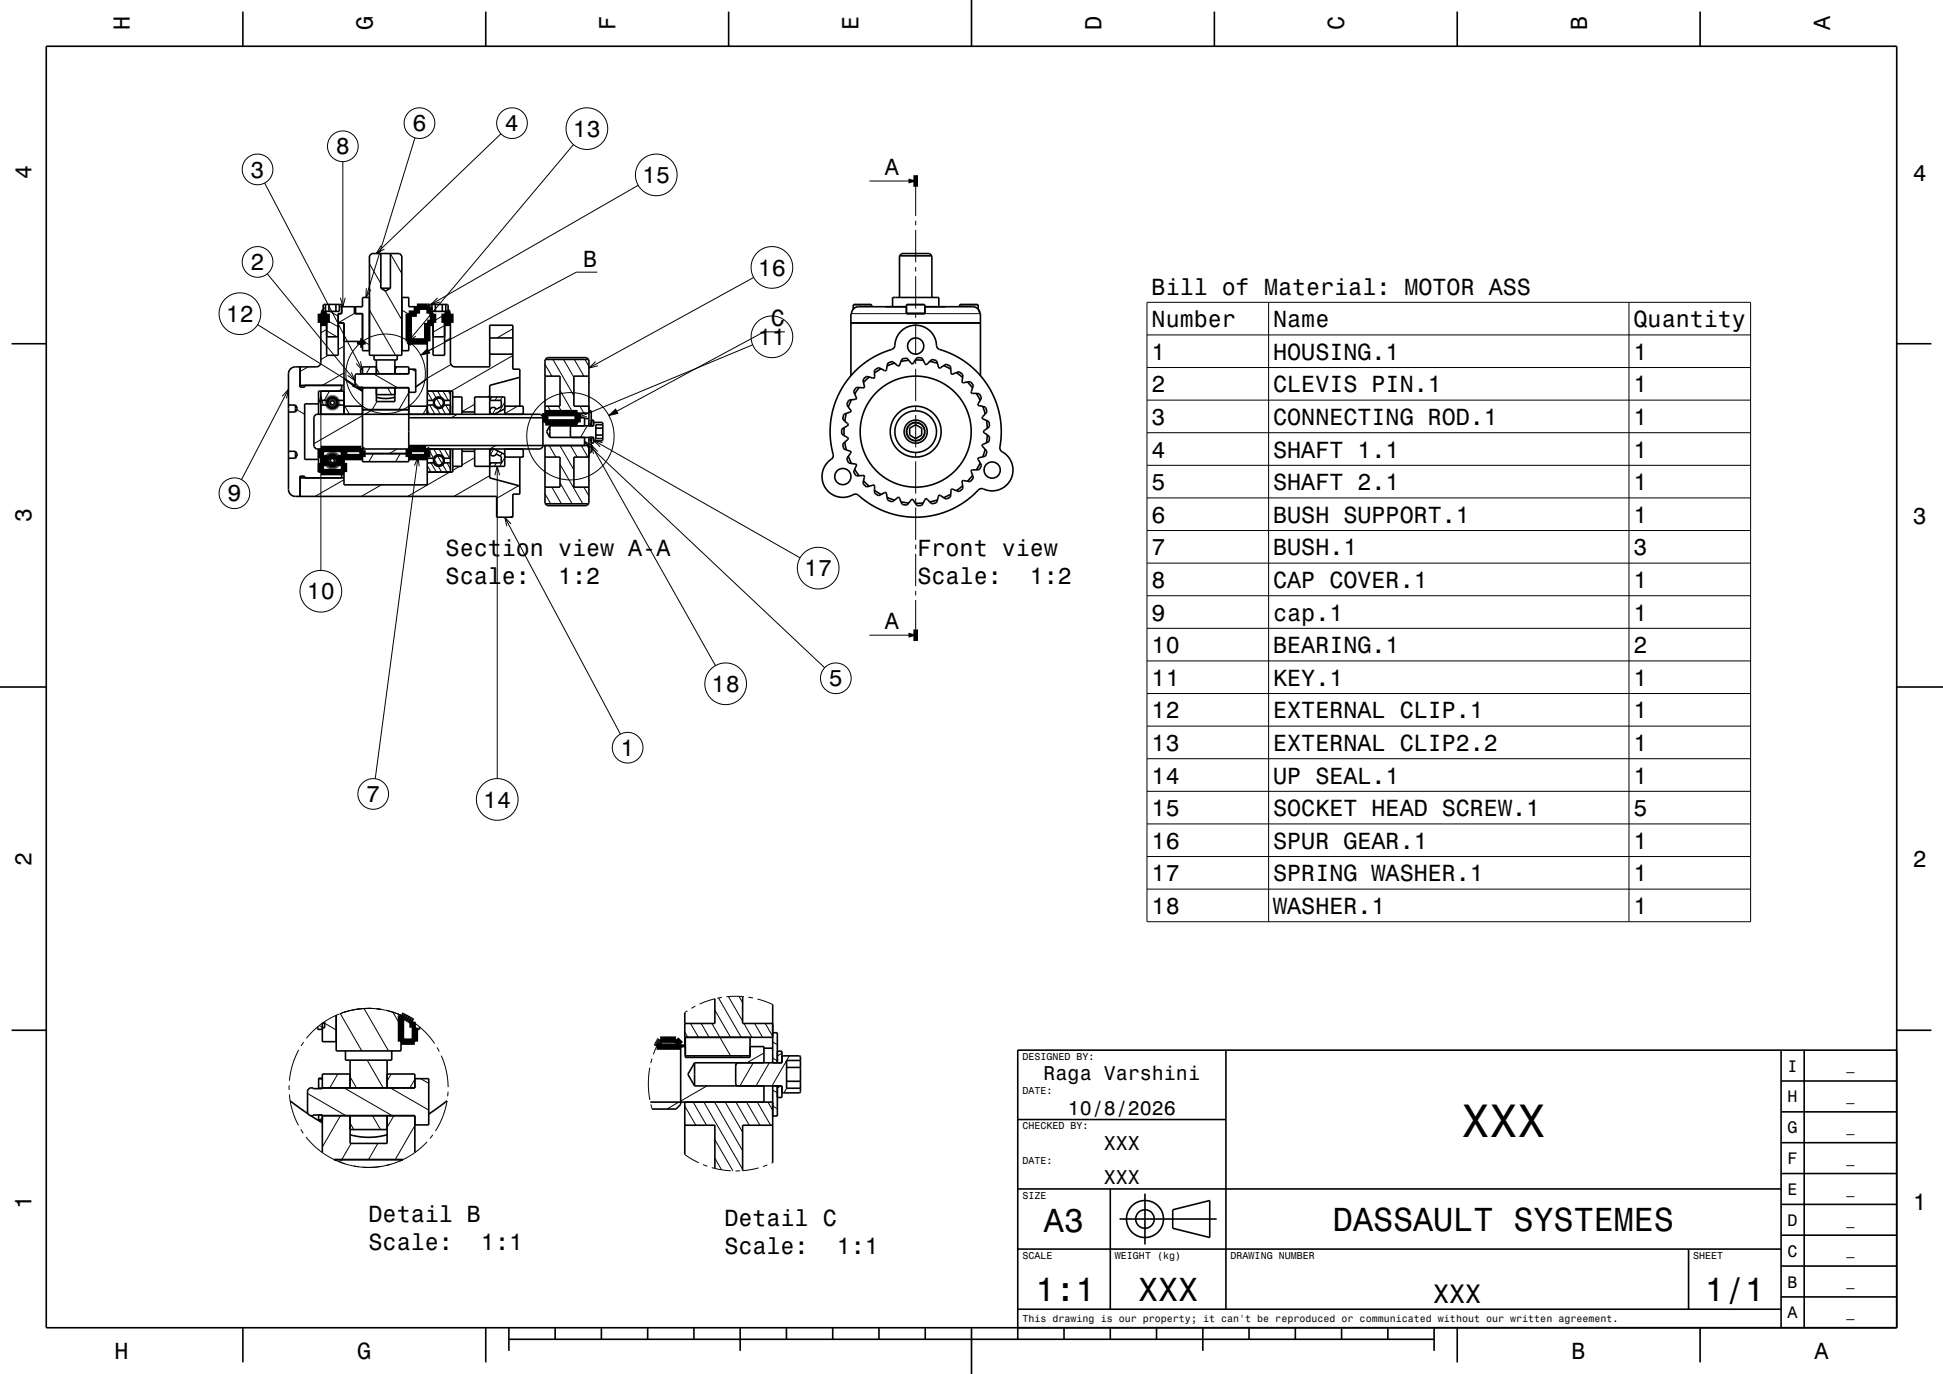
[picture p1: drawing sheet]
<svg xmlns="http://www.w3.org/2000/svg" width="420mm" height="297mm" viewBox="0 0 420 297" stroke-linecap="round" stroke-linejoin="round" font-family="sans-serif">
<g fill="none" stroke="#000" stroke-width=".22">
<path d="M57.2 39.6l21.2 40.5M74.1 34.9v31.4M89.7 29.8l-10.6 34.5M108.3 28.9l-27 25.9M124 31.3l-35.8 42.5M187.9 39.1h8.6M57.8 59.2l19 23.1M79.9 57l2.4 4.3M82.4 53.1l-1.1 1.7 1.8-1M84.4 54.9l2.5 4.2M129.1 58.8h-4.5l-32 17.1M138 40.1l-44.8 25.7"/>
<path d="M162.9 60l-35.6 19.6M197.9 40.4v6.3M197.9 47.7v1M197.9 49.7v7M197.9 57.7v1M197.9 59.7v7M55.7 70.2l22.3 13.8M66.6 79.3l-1.7 1M69.9 66.5l.5 .2M70.6 69.2l2.5 1.4M70.6 71.5l2.3 1.3M70.6 71.2l-1.2 .7"/>
<path d="M70.9 76.8l-1.5 .9M71.3 67.3l1.8 1M73.4 66.2l.5 .3M73.6 64.4l.5 1.9 .5-1.9M74.4 74.8l-1.3 .7M76.6 67.8l-3.5 2M77.9 78.1l.5 2-1.4-1.5M78 79.9h.4M78.6 73.8l1.3 .7M79.2 62.3l-.1 2 1.1-1.7M79.9 67l5.6 9.8M80 79.3l-.8 1.5"/>
<path d="M81.4 79.6l.6 1.2M83.2 62.8l3.7 6.3M85.8 79.3l-.4 .8M86.9 67l1.5 .9M88.6 73.8l.3 .2M89 79.8l.9 .5M89.1 72l-.9 1.8 1.7-1.1M93.1 69.8l-.7 .4M93.4 67.3l-.5 .3M93.6 75.3l-1.2 .7M94.6 64.4l-1.4 1.4 1.9-.5M96.1 72.7l-.2 .1"/>
<path d="M96.1 70.4l-2.5 1.4M96.1 68l-2.5 1.5M96.9 67.6l-.4 .2M97.4 73.1l-1.3 .7M97.5 78.8l-5.1 3M110.9 71.1l-3.5 2M110.9 76.8l-13.4 7.8M117.8 78.7l1.5 2.6M119.5 77.7l4.6 7.9M121.8 77.7l2.3 3.9M124.1 77.7l2.1 3.6M126.4 77.7l.9 1.5"/>
<path d="M128.7 78.2l-1.4 1.4 1.9-.5M162.7 74.5l-37.8 15.8M169.7 71.7h-4.6l-31.8 17.2M184.1 67.8h11.8M184.4 65.9h4M195.9 65.9h4M195.9 67.7h4M197.9 67.7v1M197.9 69.7v7M197.9 77.7v1M197.9 79.7v7M199.9 67.8h11.9"/>
<path d="M207.4 65.9h4M247.9 65.3h130.5v133.9h-130.5zM247.9 72.4h130.5M247.9 79.4h130.5M274.2 65.3v133.9M352.1 65.3v133.9M61 85.7l1.4-1.5-.5 1.9M62.4 87.5v.1M62.4 84.2l-10.2 19.5M64.1 88.6l1.8 .9M68.8 87.5l.6-1.9 .5 1.9M69.4 85.6v37.7"/>
<path d="M69.5 87.6l-.1 .2M71.2 84.6l-1.1 2M74.4 80.6l-4.7 2.7M74.5 87.8l1.1 1.8M75.9 80.5l.9 1.8-1.7-1.2M76.6 82.6l1.4 1.4-2-.6M78 80.8h.4M78.4 84.1l-.4 .2M78.4 89.8l-10.5 6.1M80.6 88.6l-1.7 1M80.7 80.8l5.2 3M80.7 98.1l-1 1.7"/>
<path d="M81.5 86.8l-1 1.8M83.8 83.8l.8 1.5M85.9 97.1l-1.8 1M86.5 98.1l-1 1.7M88.4 84.9l-2.2 3.7M90.4 98.8l-9.3 69.5M92.4 88.7l.5 .9M92.4 98.7l.2 .4M92.4 84.7l1.1 1.9M92.4 87.9l-1 1.7M92.6 97.1l1.1 1.9M92.9 87.6l1.1 2"/>
<path d="M93.5 84.6l.8 1.4M93.7 97.1l.8 1.3M93.9 99.3l.7 1.2M93.9 87.3l.2 .4M94.4 86.2l1 1.7M94.4 88.2l.8 1.4M94.6 84.6l.8 1.3M94.6 98.6l1 1.6M94.9 97.1l1.1 2M95.5 88.1l.8 1.5M95.8 84.6l1.1 2M96 97.1l1.2 2"/>
<path d="M96.3 87.6l1.1 1.7M96.9 84.6l.5 .7M97.2 97.1l.2 .2M98.9 89.6l-1.3 .7M102.6 87.4l-2.7 1.6M102.6 98.9l-2.7 1.6M105.9 85.5l-.5 .3M106.3 85.8l-.4 .8M106.7 97.1l-.7 1.2M106.9 89.5v.1M106.9 97.1h.1M107.2 88.3l-.7 1.2"/>
<path d="M107.2 96.3l-1.3 .8M107.4 85.8l-.4 .8M107.6 97.5l-.4 .8M108.5 97.9l-.3 .7M108.6 85.8l-.4 .8M109.1 98.9l-1.1 1.9M109.1 86.9l-1.2 2.1M111.9 87.8l-2.8 1.6M113.1 98.6l-.3 .2M117.6 90.3l-.2 .1M117.8 98.7v.1M118.4 87.8l.9 1.5"/>
<path d="M118.7 96.3l1.5 2.5M118.9 91.3v.2M120.7 87.8l.9 1.5M121 96.3l3.1 5.3M121.1 84.4l2.8 4.9M123.3 96.3l1.5 2.5M123.5 92.1l-.2 .2M123.9 91.3v.2M125.3 87.8l.9 1.5M125.6 96.3l1.5 2.5M126.4 95.4l51.9 48.9M126.4 89.1l-1.5 1.2 1.9-.3"/>
<path d="M126.9 92.1l-1.4 2.5M127.3 91.5l.5 .3M127.3 95l.5 .3M127.8 96.2l26.9 47.7M128.1 96.4l-1.7-1 1 1.7M128.2 94.6l-.4 .2M128.3 91l-.5 .3M128.3 95.2l44.6 25.4M128.8 94.8l-.3 .5M129.2 97.6l-1.4-1.4 .5 1.9M130.2 95.7l-1.9-.5 1.4 1.4M197.9 87.7v1"/>
<path d="M197.9 89.7v7M197.9 97.7v1M197.9 99.7v7M247.9 86.5h130.5M247.9 93.5h130.5M65 103.3l-.1 .1M74.4 103.7l-6.3 3.6M82.4 104.8l-4.3 2.5M89.6 100.6l.8-1.8 .2 2M92.4 100.7l.8 1.4M93.2 100.1l1.1 2M94.7 100.8l.8 1.3"/>
<path d="M95.7 100.5l.9 1.6M96.6 100.1l.8 1.2M97.2 102.1l-9.1 5.2M99.4 100.8l-1.5 .9M105.9 102.8l-7.8 4.5M106.2 100.1l-.3 .5M107 102.7l.5-1.9 .5 1.9M107.3 100.1l-.4 .7M107.5 100.8v67.5M109.1 111.8l25 46.9M110.5 113.3l-1.4-1.5 .5 1.9M110.9 111.5l-.6 .3"/>
<path d="M112.1 105l-4.7 2.7M117.8 106.7l1.3 2.2M119.3 105.3l2.1 3.6M121.1 100.4l4.9 8.5M121.1 104.4l2.6 4.5M126.2 105.3l1.1 1.9M197.9 107.7v1M197.9 109.7v7M197.9 117.7v1M197.9 119.7v7M247.9 100.6h130.5M247.9 107.6h130.5"/>
<path d="M247.9 114.7h130.5M187.9 137.3h8.6M197.9 127.7v1M197.9 129.7v6.3M247.9 121.7h130.5M247.9 128.8h130.5M247.9 135.8h130.5M247.9 142.9h130.5M247.9 149.9h130.5M247.9 157h130.5M247.9 164h130.5M247.9 171.1h130.5"/>
<path d="M247.9 178.1h130.5M247.9 185.1h130.5M247.9 192.2h130.5M72.8 219.4l-.1 .1M73.4 219.2l-2.3 1-1.8 1.3-1.7 1.5-1.4 1.4M75.3 218.5l-1 .3M76.3 218.3l3.4-.3 3.5 .3M78.7 218l5.3 9.2M79.6 218h1.3M80.4 218l-3.5 .2-3.4 .9 4.7 8.1M81.4 218.1l1 .1M83.4 218.4l3.3 1.1"/>
<path d="M84.2 218.6l.9 .3M84.9 218.8l1.8 3M86.1 219.2l2.2 1.1 2.2 1.5 1.9 1.8 1.5 2M148.6 218.5l-.6 .4M150.3 217.5l-.8 .5M154.5 218.4l3.4 5.8M154.5 215.9l-3.3 1.1M155.3 215.7l4.9 8.5M156 215.6l-.9 .2M157.5 215.4l3 5.3M159.7 215.4l.8 1.3M160.8 215.4l-3.8 .1"/>
<path d="M161.8 215.6l1 .1M163.7 215.9l3.3 1.2M62.5 234.6v1M62.5 236.6l.8 3.7 1.2 3M64.6 226.9l-1.4 3.3-.6 3.4M65.6 225.2l-.5 .9M66.5 236.4l8.3 4.8M68.9 233.3h.8M68.9 235.1h.8M69 221.7l.7 .4M69.7 221.2l-.1 .1M70.2 221.2l2.5 1.4"/>
<path d="M73 232.2l-1.7 3M74.4 235.2l10.4 6M75.7 232.8l1.4 2.4M79.4 229.2l3.4 6M84.4 235.2l8.3 4.8M84.6 232.2l-.9 1.5M89.7 222.1l.8 .4M89.7 233.3l-1.1 1.9M90.9 233.2l1.8 1M94.5 226.4l.5 .9M95.4 228.2l1.1 3.3 .4 3.5M96.6 238l-.9 3.3-1.6 3.2"/>
<path d="M96.8 236v1M140.5 230.8l-.4 3.5 .4 3.5M140.7 238.7l.3 1M140.9 228.9l-.2 .9M141 239.7h.1M142.7 224.7l-1.5 3.2M146.7 238.2l-2.6 1.5M147.5 226.2l-.4 .3M148 223.1l.7 1.1M148 239.1l2.4 4.1M149.3 221.2l1.7 3M149.8 238.2l2.9 5"/>
<path d="M150.1 228.2v.4M151.6 221.2l1.7 3M152.1 238.2l8.4 14.5M152.8 234.7l-5.7 3.3M153.9 221.2l4 7M154.5 238.2l6 10.5M156.8 238.2l3.7 6.5M159.1 238.2l2.9 5M159.3 229.8l-.3 .5M160.1 228.2v.4M160.8 221.2l1.7 3M161.4 238.2l2.9 5"/>
<path d="M162.8 229.7l-2.9 5M163.1 221.2l1.7 3M163.7 238.2l2.9 5M165.1 227.6l-3.6 2.1M165.4 221.2l1.6 2.8M166 238.2l1 1.8M166.3 229.7l-2.9 5M167 225.2l1 .6M167 228.7l1 .6M167 235.6l1 .6M167 239.1l1 .6M168.8 234.7l-.8 .5"/>
<path d="M169 227.7l-1 .6M170 235.2l-.5 1M170.6 228.2l-3.7 6.5M65 244.1l.6 .9M66.2 245.8l1.3 1.5 1.7 1.5 1.7 1.2 1.8 .9M69.7 241.7l-.8 .4M72.2 250.7l2.6 .9 2.5 .6 2.5 .1 2.7-.2M73.6 241.2l-3.9 6.7M73.6 251.3l1 .3M74.1 250.7l-.8 .4M75.7 242.8l.8 1.4M75.9 247.2l-2 3.5"/>
<path d="M76.5 252.1l1 .1M80.5 241.2l1.8 3M81.7 247.2l-2 3.5M84.4 251.7l-.9 .2M85.1 241.2l-1.4 2.5M87.1 250.7l-.8 .3M89.7 243.3l-4.3 7.4M92.3 246.8l-2.9 2.5-3.3 1.8-3.6 1-1.8 .2h-2.2M93.6 245.3l-.6 .8M148 249.6l3 1.7M148 243.1l.1 .1M152 251.7l.9 .4"/>
<path d="M153.8 252.4l2.2 .5 2 .2M154.5 246.4l3.9 6.7M154.5 250.4l1.5 2.5M160 253.1h-1M164 252.5l-3.5 .6M165.9 251.8l-1 .4M167 251.3l-.2 .1"/>
<circle cx="55.7" cy="36.6" r="3.3"/>
<circle cx="74.1" cy="31.6" r="3.3"/>
<circle cx="90.7" cy="26.6" r="3.3"/>
<circle cx="110.7" cy="26.6" r="3.3"/>
<circle cx="126.9" cy="27.8" r="4.5"/>
<circle cx="141.9" cy="37.8" r="4.5"/>
<circle cx="55.7" cy="56.6" r="3.3"/>
<circle cx="166.9" cy="57.8" r="4.5"/>
<circle cx="51.9" cy="67.8" r="4.5"/>
<circle cx="166.9" cy="72.8" r="4.5"/>
<circle cx="83.4" cy="80.8" r="8.6"/>
<circle cx="123.3" cy="94.3" r="9.4"/>
<circle cx="197.9" cy="93.3" r="1.87"/>
<circle cx="50.7" cy="106.6" r="3.3"/>
<circle cx="69.4" cy="127.8" r="4.5"/>
<circle cx="176.9" cy="122.8" r="4.5"/>
<circle cx="156.9" cy="147.8" r="4.5"/>
<circle cx="180.7" cy="146.6" r="3.3"/>
<circle cx="80.7" cy="171.6" r="3.3"/>
<circle cx="107.5" cy="172.8" r="4.5"/>
<circle cx="135.7" cy="161.6" r="3.3"/>
</g>
<g fill="none" stroke="#000" stroke-width="1.4" stroke-linecap="butt">
<path d="M69.4 67.8h1.2v2h-1.2zM77.9 73.8h.5v.7h-.5zM88.4 67.8h1.7v-1.5h2.8v1.5h.7v2h-1.2v4h-4zM96.1 67.8h1.3v2h-1.3zM70.9 99.9v.1M70.9 99.1v.1M71 99v.1M71 86.5l-.1 .6 .2 .6M71.1 86.4l-.1 .1M71.1 86.4l.5-.3h.7l.4 .5 .1 .6M71.1 98.9l-.2 .6 .1 .6M71.1 87.7l.2 .2"/>
<path d="M71.3 98.7l-.2 .2M71.3 86.2l-.1 .1M71.3 87.9l.4 .1M71.5 98.6l-.2 .1M71.7 98.6h-.2M71.7 88h.1M71.8 98.6h-.1M71.8 98.6h.3M72.1 98.6l.6 .4M72.4 86.2l.1 .1M72.7 99l.1 .1M72.8 99.1v.1"/>
<path d="M72.8 99.2v.2M72.8 99.4l-.1 .6M72.8 87.2l-.3 .6-.7 .2M74.4 97.1v2h-1.4a1.25 1.25 0 0 0-1.1-.8 1.25 1.25 0 0 0-1.2 .8h-1.3v-2h8.7l.3 .2v1.5h-4M88.4 97.1h3.7l.3 .2v1.5h-4zM117.9 89.3h7v2h-7zM69.4 100.1h1.3a1.25 1.25 0 0 0 1.2 .7 1.25 1.25 0 0 0 1.1-.7h1.4v2h-5zM71 100v.1M71 100.1l.1 .1M71.1 100.2l.6 .3M71.7 100.5h.1M72.1 100.5h-.3"/>
<path d="M72.4 100.4l-.3 .1M72.5 100.3l-.1 .1M72.6 100.3h-.1M72.6 100.2v.1M72.7 100.2h-.1M72.7 100l-.1 .2M86.7 219.5l2.5 1.3v1.4h.5v3h-3zM142.7 224.7h3.4l1 1v.5h-5.2z"/>
</g>
<g fill="none" stroke="#000" stroke-width=".35">
<path d="M10 10h400v277h-400zM52.5 2.5v7.5M105 2.5v7.5M157.5 2.5v7.5M210 0v10M262.5 2.5v7.5M315 2.5v7.5M367.5 2.5v7.5M79.9 55.3l.5-.5h6l.5 .5v21.5h-7zM82.3 54.8v7.5M84.4 54.8v7.5M194.4 55.3l.5-.5h6l.5 .5"/>
<path d="M194.4 55.3h7M194.4 55.3v9M201.4 55.3v9M2.5 74.3h7.5M64.9 79.3v4.4h1v-.4M69.4 69.8h1.2M69.9 66.8l-.4 1M70 67.8l-.1-.1v-1.8l.1-.1h3.7l.2 .1v1.9h-.8v9h-2.5v-9h-1.2l-.1 10.8-.3 .4-.4 .3h-4.7a1.5 1.5 0 0 0-1.5 1.5v25a1.5 1.5 0 0 0 1.5 1.5h43.5v4.5h3.5v-5h1.5v-8M70.4 65.8v1.5h3v-1.5M70.6 72.6l.3 .2h2l.2-.2M71.1 65.8v1.5M72.6 65.8v1.5"/>
<path d="M73.1 69.8h1.3v19.8M73.9 67.7l-.2 .1M74.4 73.8h4.2M76.6 66.3v1.5h1.8v8h1.5M76.9 66.3v1.5M77.9 73.8v.7h.5M78.4 73.6h.2v.7h-.2M78.4 79.8h-.4v1.1M79.9 64.3h-1.5v2h-4.5M80.9 76.8v1h5v-1M81.4 79.3h-3v1.6l-1.4-.1-.2 .3v2.5l.2 .2 1.4-.1v16.1h10v-16h-10M81.4 77.8v3"/>
<path d="M82.3 62.3l1.1 .6 1-.6M82.3 62.3h2.1M85.4 79.3h3v1.5h-10M85.4 77.8v3M86.9 64.3h1.5v2h4.5M88.1 73.8h4.3M88.4 79.8h1.5v5h-1.5M88.4 73.6h-.3v.7h.3M88.9 73.8v.7h-.5M89.9 66.3v1.5M90.1 66.3v1.5h-1.7v8h-1.5M92.9 67.7l.1 .1"/>
<path d="M93.4 65.8v1.5h3v-1.5M93.6 72.6l.3 .2h2l.2-.2M93.6 69.8h-1.2v19.8M94.1 65.8v1.5M95.6 65.8v1.5M96.1 69.8h1.3M96.7 67.8l.2-.1v-1.8l-.2-.1h-3.7l-.1 .1v1.9h.7v9h2.5v-9h1.3v10.5l.2 .7 .7 .3h7.6v-9h5v9.5h1.5v8M96.9 66.8l.3 1M105.9 76.6h5M105.9 73.1h5M117.9 77.7l.4-.4h8.5l.4 .4M117.9 77.7l-.1 12.6"/>
<path d="M117.9 77.7h9.3M127.2 77.7l.1 14.4M183.9 69.8h28M188.4 66.3l-.1-.5h-3.7l-.2 .1v.9M190.5 79.7l-1.5 .9M192.9 66.3v-2h10v2M193.4 78.5l-1.6 .6M195.9 66.3h-10.3l-.6 .1-.6 .4-.3 1h-.2v13.4M195.9 65.9l.2-.1h3.7l.1 .1v1.9h-4zM195.9 67.7l.2 .1M196.4 77.9l-1.6 .2M197.9 77.8l1.7 .1"/>
<path d="M199.9 66.3h10.6l.9 .5 .4 1M199.9 67.7l-.1 .1M201 78.1l1.6 .4M204 79l1.5 .8M207.4 66.3l.2-.5h3.7l.1 .1v.9l.4 1M211.8 67.8h.1v13.4M410 74.3h7.5M62.4 97.6h1.5M62.4 89.1h1.5M62.4 87.6h1.5M62.4 99.1h1.5M63.9 97.6l.4 .7-.4 .8"/>
<path d="M63.9 87.6l.4 .7-.4 .8M63.9 87.6v1.5M63.9 97.6v1.5M64.9 83.3h9.5M67.9 90.1l.5-.5h48.5l.5 .5v6.5l-.5 .5h-48.5l-.5-.5zM68.9 97.1v5h5.5M68.9 87.3h-3v12h3M69.4 84.6v5M69.4 97.1v5M69.4 87.6h1.3M69.4 99.1h1.3M69.4 86.6h1.3"/>
<path d="M70.7 86.6a1.25 1.25 0 0 1 1.2-.8 1.25 1.25 0 0 1 1.1 .8M70.7 87.6a1.25 1.25 0 0 0 1.2 .7 1.25 1.25 0 0 0 1.1-.7M70.7 99.1a1.25 1.25 0 0 1 1.2-.8 1.25 1.25 0 0 1 1.1 .8M70.7 86.6v1M70.7 99.1v1M70.9 98.8l.1 .3M71 87.5l-.1 .3M72.8 87.5l.1 .3M72.9 98.8l-.1 .3M73 87.6h1.4M73 99.1h1.4M73 86.6h1.4"/>
<path d="M73 86.6v1M73 99.1v1M73.9 83.3v1.3M73.9 84.1l-.5 .5M74.4 81.8l2.4 1.8M74.4 97.1v7.7h18v-7.7M74.4 84.6h-5.5v5M74.4 87.8h4M74.4 98.8h4M77.1 83.8l1.3 .8M78 83.7v.6h.4M78.1 97.1l.3 .2"/>
<path d="M78.4 88.6h10M78.4 98.1h10M78.4 89.3l-.3 .3M81.4 85.9l1.8 .2 2.2-.2M81.4 83.8v3h4v-3M81.4 85.3h4M88.4 90.3h29.5M88.4 96.3h38.9M88.4 87.8h4M88.4 98.8h4M92.1 97.1l.3 .2M92.4 81.8l-2.5 1.8"/>
<path d="M92.4 84.6h5.5v5M92.4 89.3l-.3 .3M92.4 87.6h1.3M92.4 99.1h1.3M92.4 86.6h1.3M93.7 86.6a1.25 1.25 0 0 1 1.2-.8 1.25 1.25 0 0 1 1.1 .8M93.7 87.6a1.25 1.25 0 0 0 1.2 .7 1.25 1.25 0 0 0 1.1-.7M93.7 99.1a1.25 1.25 0 0 1 1.2-.8 1.25 1.25 0 0 1 1.1 .8M93.7 86.6v1M93.7 99.1v1M93.9 98.8l.1 .3M94 87.5l-.1 .3"/>
<path d="M95.8 87.5l.1 .3M95.9 98.8l-.1 .3M96 87.6h1.4M96 99.1h1.4M96 86.6h1.4M96 86.6v1M96 99.1v1M97.4 84.6v5M97.4 97.1v5M97.9 97.1v5h-5.5M97.9 85.8h2v3.8M99.9 97.1v3.7h-2"/>
<path d="M99.9 97.6h2.7M99.9 89.1h2.7M102.6 97.1v3.7h6.5v-3.7M102.6 89.6v-3.8h6.5v3.8M105.9 86.6h2.5v1.3l-1.1 .6a.75 .75 0 0 0-1-.4 .75 .75 0 0 0-.4 1 .75 .75 0 0 0 1 .4l2.2-1.1M105.9 97.1v6.2l6.5 1.7M109.1 98.2l-2.2-1.1a.75 .75 0 0 0-1 .4 .75 .75 0 0 0 .4 1 .75 .75 0 0 0 1-.4l1.1 .6v1.4h-2.5M109.1 87.8h4v1.8M112.4 81.6l-6.5 1.7v6.3M112.9 97.1l.2 .2M113.1 97.1v1.7h-4M113.1 89.3l-.2 .3"/>
<path d="M117.8 81.3h3.3v6.5h-3.3M117.8 98.8h3.3v6.5h-3.3M117.8 89.3h9.5M117.8 96.3l.1 12.6M117.9 89.3v2.2h7v-2.2M117.9 91.3h7M118.9 92.1l-.8 1.2 .8 1.3M118.9 94.6h9.4v1.2h-.5M118.9 92.1v2.5M123.6 92.1l-.3 .2v2l.3 .3M124.9 90.3h1.5v1.8M126.4 94.6v1.7"/>
<path d="M126.4 90.5h.9M127.3 81.3h-3.2v6.5h3.2M127.3 98.8h-3.2v6.5h3.2M127.3 94.6l-.1 14.3M127.3 88.8h.5v3.3M127.8 90.8h.5v1.3h-9.4M127.8 94.6v3.2h-.5M128.3 91.4l.1-.1h1.8l.1 .1v3.8l-.1 .1h-1.8l-.1-.1M128.8 94.1h1.5M128.8 92.6h1.5M130.3 91.8h-1.5v3h1.5M182.5 92.4v1.8"/>
<path d="M182.6 95.6l.3 1.7M182.9 89.4l-.3 1.6M183.4 98.6l.7 1.6M184.1 86.4l-.7 1.6M184.7 80.4l1.6-1.5 1.7-1.2 1.7-1 2.1-.8a1.84 1.84 0 0 0 1.6-1.3 4.5 4.5 0 0 1 4.7-4.3 4.5 4.5 0 0 1 4.4 4.6 3.2 3.2 0 0 0 2.2 1.2l2.9 1.4 2.2 1.6 2.5 2.5 1.5 2.2 1.4 2.7 .9 3.2 .3 2.9-.1 3a1.85 1.85 0 0 0 .3 2.1 4.5 4.5 0 0 1 1.8 6.1 4.5 4.5 0 0 1-6 1.8 2.37 2.37 0 0 0-1.8 1.2l-2.5 2-3.1 1.6-3.1 1-3.3 .4-3.5-.2-3.1-.8-3.2-1.4-2.5-1.7a1.84 1.84 0 0 0-1.9-.8 4.5 4.5 0 0 1-6.1-1.6 4.5 4.5 0 0 1 1.6-6.2 2.33 2.33 0 0 0-.1-2.1l-.3-2.5v-2l.2-2.2 .4-2 .7-2.1 1.2-2.2 1.2-1.9zM185.7 83.8l-1 1.4M186.6 82.1l.3-.4a1.09 1.09 0 0 1 1.5 0h.5l.2-.1-.1-1.1a.96 .96 0 0 1 1.1-1l1.3 .7 .2-.3 .2-.9a.95 .95 0 0 1 1.2-.8l1.2 .9 .2-.1 .4-1a.95 .95 0 0 1 1.3-.4l1 1 .3-.1 .5-.8a.95 .95 0 0 1 1.4-.2l.8 1.3 .3-.1 .7-.7a.96 .96 0 0 1 1.4 .1l.5 1.4h.3l.8-.5a.96 .96 0 0 1 1.4 .3l.1 1.5 .4 .1 .9-.4a.95 .95 0 0 1 1.2 .6l-.1 1.5 .3 .1 .9-.1a.95 .95 0 0 1 1.2 .8l-.5 1.5 .3 .1 1 .1a.95 .95 0 0 1 .9 1l-.7 1.4 .3 .2 .9 .2a.91 .91 0 0 1 .5 1.4l-.3 .4a.53 .53 0 0 0-.3 .9l.9 .3a.96 .96 0 0 1 .4 1.4l-1.2 .9 .2 .4 .7 .5a.95 .95 0 0 1 .1 1.4l-1.3 .7v.2l.7 .8a.95 .95 0 0 1-.1 1.4l-1.4 .4v.4l.4 .8a.95 .95 0 0 1-.4 1.3l-1.5 .1v.4l.3 .9a.95 .95 0 0 1-.7 1.2l-1.5-.2-.1 .3 .1 .9a.96 .96 0 0 1-.9 1.1l-1.4-.5-.2 .3-.1 .9a.95 .95 0 0 1-1.1 .9l-1.3-.8-.3 .3-.2 .9a.96 .96 0 0 1-1.3 .6l-1.1-1-.3 .2-.4 .8a.95 .95 0 0 1-1.4 .4l-.8-1.2-.4 .1-.5 .7a.95 .95 0 0 1-1.5 .1l-.6-1.4-.3 .1-.7 .6a.95 .95 0 0 1-1.4-.3l-.4-1.4h-.3l-.8 .4a.95 .95 0 0 1-1.4-.5v-1.4l-.3-.1-.9 .2a.96 .96 0 0 1-1.2-.7l.2-1.5-.3-.1h-.9a.95 .95 0 0 1-1-.9l.5-1.4-.2-.2-1-.1a.96 .96 0 0 1-.8-1.2l.8-1.2-.2-.3-.9-.3a.95 .95 0 0 1-.5-1.3l1-1-.1-.4-.8-.4a.91 .91 0 0 1-.1-1.5l.4-.3a.54 .54 0 0 0 .5-.8l-.7-.6a.95 .95 0 0 1 0-1.4l1.4-.5v-.4l-.6-.7a.96 .96 0 0 1 .3-1.4l1.5-.3v-.3l-.4-.9a.95 .95 0 0 1 .6-1.2h1.4l.2-.3zM187.9 81.5l-1.2 1.2M196.6 92.6l1.3-.8 1.3 .8v1.5l-1.3 .7-1.3-.7zM206.7 80.5l1.4 1.1M209.1 82.6l1.1 1.3M211.1 85l.8 1.5"/>
<path d="M212.4 87.9l.6 1.6M213 97.1l-.6 1.6M213.2 90.9l.2 1.7M213.4 94l-.2 1.7M64.9 103.3h9.5M65.9 103.3v-.4h-1v4.4M69.4 100.1h1.3M70.7 100.1a1.25 1.25 0 0 0 1.2 .7 1.25 1.25 0 0 0 1.1-.7M73 100.1h1.4M73.4 102.1l.5 .5M73.9 102.1v1.2M92.4 100.1h1.3"/>
<path d="M93.7 100.1a1.25 1.25 0 0 0 1.2 .7 1.25 1.25 0 0 0 1.1-.7M96 100.1h1.4M117.9 108.9l.4 .4h8.5l.4-.4M117.9 108.9h9.3M184.7 101.4l1 1.4M186.7 103.9l1.2 1.2M189 106l1.5 .9M191.8 107.5l1.6 .6M194.8 108.5l1.6 .2M199.6 108.7l-1.7 .1M202.6 108.1l-1.6 .4M205.5 106.8l-1.5 .8"/>
<path d="M208.1 105l-1.4 1.1M210.2 102.7l-1.1 1.3M211.9 100.1l-.8 1.5M0 148.5h10M410 148.5h10M72.7 219.5v7.7h14v-7.7M148 218.9v7.3M154.5 215.9v5.3h-6.5M160.5 215.4v5.8h6.5M167 217.1v12.6M2.5 222.7h7.5M62.7 238l3.9 2.7"/>
<path d="M68.7 222v.5h1M69.7 221.2v4h3M69.7 233.1h-.8v2.2M69.7 221.2h.5M70.2 220.8v1.4h-.5M74.7 227.2v2h10v-2M75.7 232.2h-6v3.1h-2v-.1h-.7l-.5 .5v5l.5 .5h.7v-.2h2v8.1M75.7 229.2v6M83.7 232.2h6v3h-20M83.7 229.2v6M89.2 220.8v1.4h.5M89.2 221.2h.5"/>
<path d="M89.7 221.2v4h-3M89.7 233.2h3v10h-3M90.7 222v.5h-1M96.6 238l-3.9 2.8M140.6 238.2h26.4M141.9 226.2h6.2M142.7 224.7h3.4l1 1v13l-1 1h-5.1M148 224.2h19M148 238.2v11.4M148.1 224.2v4.4h14v-4.4M148.1 228.2h14M150.1 229.7l-1.4 2.5 1.4 2.5"/>
<path d="M150.1 234.7h18.9v2.5h-1M150.1 229.7v5M159.5 229.7l-.4 .3-.1 .2v4l.2 .4 .3 .1M162.1 226.2h3v3.5M165.1 234.7v3.5M165.1 226.6h1.9M167 234.7v16.6M167 223.2h1v6.5M168 227.2h1v2.5h-18.9M168 234.7v6.5h-1M169 228.5l.3-.3h3.5l.2 .3v7.6l-3.7 .1-.3-.2M170 233.7h3"/>
<path d="M170 230.7h3M173 229.2h-3v6h3M265 227v56M385 233.7h25M385 227v60M390 227v60M410 222.7h7.5M410 227h-190v62.5M67.2 241.2l2.5 1.5M68.9 241v1.2h.8M69.7 241.2h20v7.9M72.2 250.7h14.9"/>
<path d="M75.7 245.3a14.9 14.9 0 0 0 8 0M75.7 241.2v6h8v-6M75.7 244.2h8M148 243.2h6.5v9.4M167 243.2h-6.5v9.9M220 257h165M220 242h45M240 257v26M247.5 258v11M385 253.7h25M385 247h25M385 240.3h25"/>
<path d="M220 270h165M242 263.5h21M253.5 261.5l8-2v8l-8-2zM365 270v13M385 273.7h25M385 267h25M385 260.3h25M52.5 287v7.5M105 287v7.5M110 289.5h200M110 287v5M120 287v2.5"/>
<path d="M130 287v2.5M140 287v2.5M150 287v2.5M160 287v5M170 287v2.5M180 287v2.5M190 287v2.5M200 287v2.5M210 287v10M220 283h165M230 287v2.5M240 287v2.5"/>
<path d="M250 287v2.5M260 287v5M270 287v2.5M280 287v2.5M290 287v2.5M300 287v2.5M310 287v5M315 287v7.5M367.5 287v7.5M385 280.3h25"/>
<circle cx="197.9" cy="74.8" r="1.75"/>
<circle cx="71.9" cy="99.6" r="1"/>
<circle cx="71.9" cy="87.1" r="1"/>
<circle cx="94.9" cy="99.6" r="1"/>
<circle cx="94.9" cy="87.1" r="1"/>
<circle cx="197.9" cy="93.3" r="12"/>
<circle cx="197.9" cy="93.3" r="2"/>
<circle cx="197.9" cy="93.3" r="2.5"/>
<circle cx="197.9" cy="93.3" r="5.5"/>
<circle cx="197.9" cy="93.3" r="4.5"/>
<circle cx="182.2" cy="103" r="1.75"/>
<circle cx="214.5" cy="101.6" r="1.75"/>
<circle cx="247.5" cy="263.5" r="2"/>
<circle cx="247.5" cy="263.5" r="4"/>
</g>
<path d="M197.9 37.9v2.5M197.9 136v2.5" fill="none" stroke="#000" stroke-width="1" stroke-linecap="butt"/>
<g fill="#000" stroke="#000" stroke-width=".22">
<path d="M196.5 38.7l1.4 .4-1.4 .4z" fill-rule="evenodd"/>
<path d="M90.9 76.8l1.5-1.4 .5 .9z" fill-rule="evenodd"/>
<path d="M131.6 89.8l1.5-1.4 .5 1z" fill-rule="evenodd"/>
<path d="M196.5 136.9l1.4 .4-1.4 .4z" fill-rule="evenodd"/>
</g>
<text font-size="10.1" x="315.9" y="245.7">XXX</text>
<g font-size="7.2">
<text x="225.7" y="266.3">A3</text>
<text x="288.1" y="266.1">DASSAULT SYSTEMES</text>
<text x="223.8" y="281.3">1:1</text>
<text x="246" y="281.3">XXX</text>
<text x="368.5" y="281.3">1/1</text>
</g>
<text font-size="5.8" x="309.8" y="281.6">XXX</text>
<g font-size="5">
<text x="28.1" y="6.5" transform="rotate(-90 28.1 6.5)">H</text>
<text x="80.6" y="6.5" transform="rotate(-90 80.6 6.5)">G</text>
<text x="133.1" y="6.5" transform="rotate(-90 133.1 6.5)">F</text>
<text x="185.6" y="6.5" transform="rotate(-90 185.6 6.5)">E</text>
<text x="238.1" y="6.5" transform="rotate(-90 238.1 6.5)">D</text>
<text x="290.6" y="6.5" transform="rotate(-90 290.6 6.5)">C</text>
<text x="343.1" y="6.5" transform="rotate(-90 343.1 6.5)">B</text>
<text x="395.6" y="6.5" transform="rotate(-90 395.6 6.5)">A</text>
<text x="89.2" y="28.4">6</text>
<text x="109.2" y="28.4">4</text>
<text x="123.8" y="29.6">13</text>
<text x="72.6" y="33.4">8</text>
<text x="6.8" y="38.7" transform="rotate(-90 6.8 38.7)">4</text>
<text x="54.2" y="38.4">3</text>
<text x="138.8" y="39.6">15</text>
<text x="191.3" y="37.8">A</text>
<text x="413.5" y="39">4</text>
<text x="54.2" y="58.4">2</text>
<text x="126.1" y="57.6">B</text>
<text x="163.8" y="59.6">16</text>
<text x="248.9" y="63.7">Bill of Material: MOTOR ASS</text>
<text x="48.8" y="69.6">12</text>
<text x="166.6" y="70.5">C</text>
<text x="248.9" y="70.7">Number</text>
<text x="275.2" y="70.7">Name</text>
<text x="353.1" y="70.7">Quantity</text>
<text x="163.8" y="74.6">11</text>
<text x="248.9" y="77.8">1</text>
<text x="275.2" y="77.8">HOUSING.1</text>
<text x="353.1" y="77.8">1</text>
<text x="248.9" y="84.8">2</text>
<text x="275.2" y="84.8">CLEVIS PIN.1</text>
<text x="353.1" y="84.8">1</text>
<text x="248.9" y="91.8">3</text>
<text x="275.2" y="91.8">CONNECTING ROD.1</text>
<text x="353.1" y="91.8">1</text>
<text x="248.9" y="98.9">4</text>
<text x="275.2" y="98.9">SHAFT 1.1</text>
<text x="353.1" y="98.9">1</text>
<text x="248.9" y="105.9">5</text>
<text x="275.2" y="105.9">SHAFT 2.1</text>
<text x="353.1" y="105.9">1</text>
<text x="6.8" y="112.9" transform="rotate(-90 6.8 112.9)">3</text>
<text x="49.2" y="108.4">9</text>
<text x="248.9" y="113">6</text>
<text x="275.2" y="113">BUSH SUPPORT.1</text>
<text x="353.1" y="113">1</text>
<text x="413.5" y="113.2">3</text>
<text x="96.3" y="120.2">Section view A-A</text>
<text x="173.8" y="124.6">17</text>
<text x="198.3" y="120.2">Front view</text>
<text x="248.9" y="120">7</text>
<text x="275.2" y="120">BUSH.1</text>
<text x="353.1" y="120">3</text>
<text x="66.3" y="129.6">10</text>
<text x="96.3" y="126.2">Scale:</text>
<text x="120.6" y="126.2">1:2</text>
<text x="198.3" y="126.2">Scale:</text>
<text x="222.6" y="126.2">1:2</text>
<text x="248.9" y="127.1">8</text>
<text x="275.2" y="127.1">CAP COVER.1</text>
<text x="353.1" y="127.1">1</text>
<text x="191.3" y="136">A</text>
<text x="248.9" y="134.1">9</text>
<text x="275.2" y="134.1">cap.1</text>
<text x="353.1" y="134.1">1</text>
<text x="248.9" y="141.2">10</text>
<text x="275.2" y="141.2">BEARING.1</text>
<text x="353.1" y="141.2">2</text>
<text x="153.8" y="149.6">18</text>
<text x="179.2" y="148.4">5</text>
<text x="248.9" y="148.2">11</text>
<text x="275.2" y="148.2">KEY.1</text>
<text x="353.1" y="148.2">1</text>
<text x="248.9" y="155.3">12</text>
<text x="275.2" y="155.3">EXTERNAL CLIP.1</text>
<text x="353.1" y="155.3">1</text>
<text x="134.2" y="163.4">1</text>
<text x="248.9" y="162.3">13</text>
<text x="275.2" y="162.3">EXTERNAL CLIP2.2</text>
<text x="353.1" y="162.3">1</text>
<text x="79.2" y="173.4">7</text>
<text x="248.9" y="169.4">14</text>
<text x="275.2" y="169.4">UP SEAL.1</text>
<text x="353.1" y="169.4">1</text>
<text x="104.4" y="174.6">14</text>
<text x="248.9" y="176.4">15</text>
<text x="275.2" y="176.4">SOCKET HEAD SCREW.1</text>
<text x="353.1" y="176.4">5</text>
<text x="248.9" y="183.5">16</text>
<text x="275.2" y="183.5">SPUR GEAR.1</text>
<text x="353.1" y="183.5">1</text>
<text x="6.8" y="187.1" transform="rotate(-90 6.8 187.1)">2</text>
<text x="248.9" y="190.5">17</text>
<text x="275.2" y="190.5">SPRING WASHER.1</text>
<text x="353.1" y="190.5">1</text>
<text x="413.5" y="187.4">2</text>
<text x="248.9" y="197.5">18</text>
<text x="275.2" y="197.5">WASHER.1</text>
<text x="353.1" y="197.5">1</text>
<text x="6.8" y="261.3" transform="rotate(-90 6.8 261.3)">1</text>
<text x="413.5" y="261.6">1</text>
<text x="79.7" y="264.2">Detail B</text>
<text x="156.6" y="265">Detail C</text>
<text x="79.7" y="270.3">Scale:</text>
<text x="104" y="270.3">1:1</text>
<text x="156.6" y="271">Scale:</text>
<text x="180.9" y="271">1:1</text>
<text x="24.7" y="293.8">H</text>
<text x="77.2" y="293.8">G</text>
<text x="339.7" y="293.8">B</text>
<text x="392.2" y="293.8">A</text>
</g>
<g font-size="4.3">
<text x="225.6" y="233.5">Raga Varshini</text>
<text x="230.8" y="241">10/8/2026</text>
<text x="238.6" y="248.5">XXX</text>
<text x="238.6" y="256">XXX</text>
</g>
<g font-size="3.6">
<text x="386.4" y="231.6">I</text>
<text x="386.4" y="238.3">H</text>
<text x="386.4" y="245">G</text>
<text x="386.4" y="251.6">F</text>
<text x="386.4" y="258.3">E</text>
<text x="386.4" y="265">D</text>
<text x="386.4" y="271.6">C</text>
<text x="386.4" y="278.3">B</text>
<text x="386.4" y="285">A</text>
</g>
<g font-size="2.9">
<text x="399.1" y="231.4">_</text>
<text x="399.1" y="238">_</text>
<text x="399.1" y="244.7">_</text>
<text x="399.1" y="251.4">_</text>
<text x="399.1" y="258">_</text>
<text x="399.1" y="264.7">_</text>
<text x="399.1" y="271.4">_</text>
<text x="399.1" y="278">_</text>
<text x="399.1" y="284.7">_</text>
</g>
<g font-size="2.2">
<text x="221" y="229.1">DESIGNED BY:</text>
<text x="221" y="236.6">DATE:</text>
<text x="221" y="244.1">CHECKED BY:</text>
<text x="221" y="251.6">DATE:</text>
<text x="221" y="259.1">SIZE</text>
<text x="221" y="272.1">SCALE</text>
<text x="241" y="272.1">WEIGHT (kg)</text>
<text x="266" y="272.1">DRAWING NUMBER</text>
<text x="366" y="272.1">SHEET</text>
<text x="221" y="285.8">This drawing is our property; it can't be reproduced or communicated without our written agreement.</text>
</g>
</svg>
